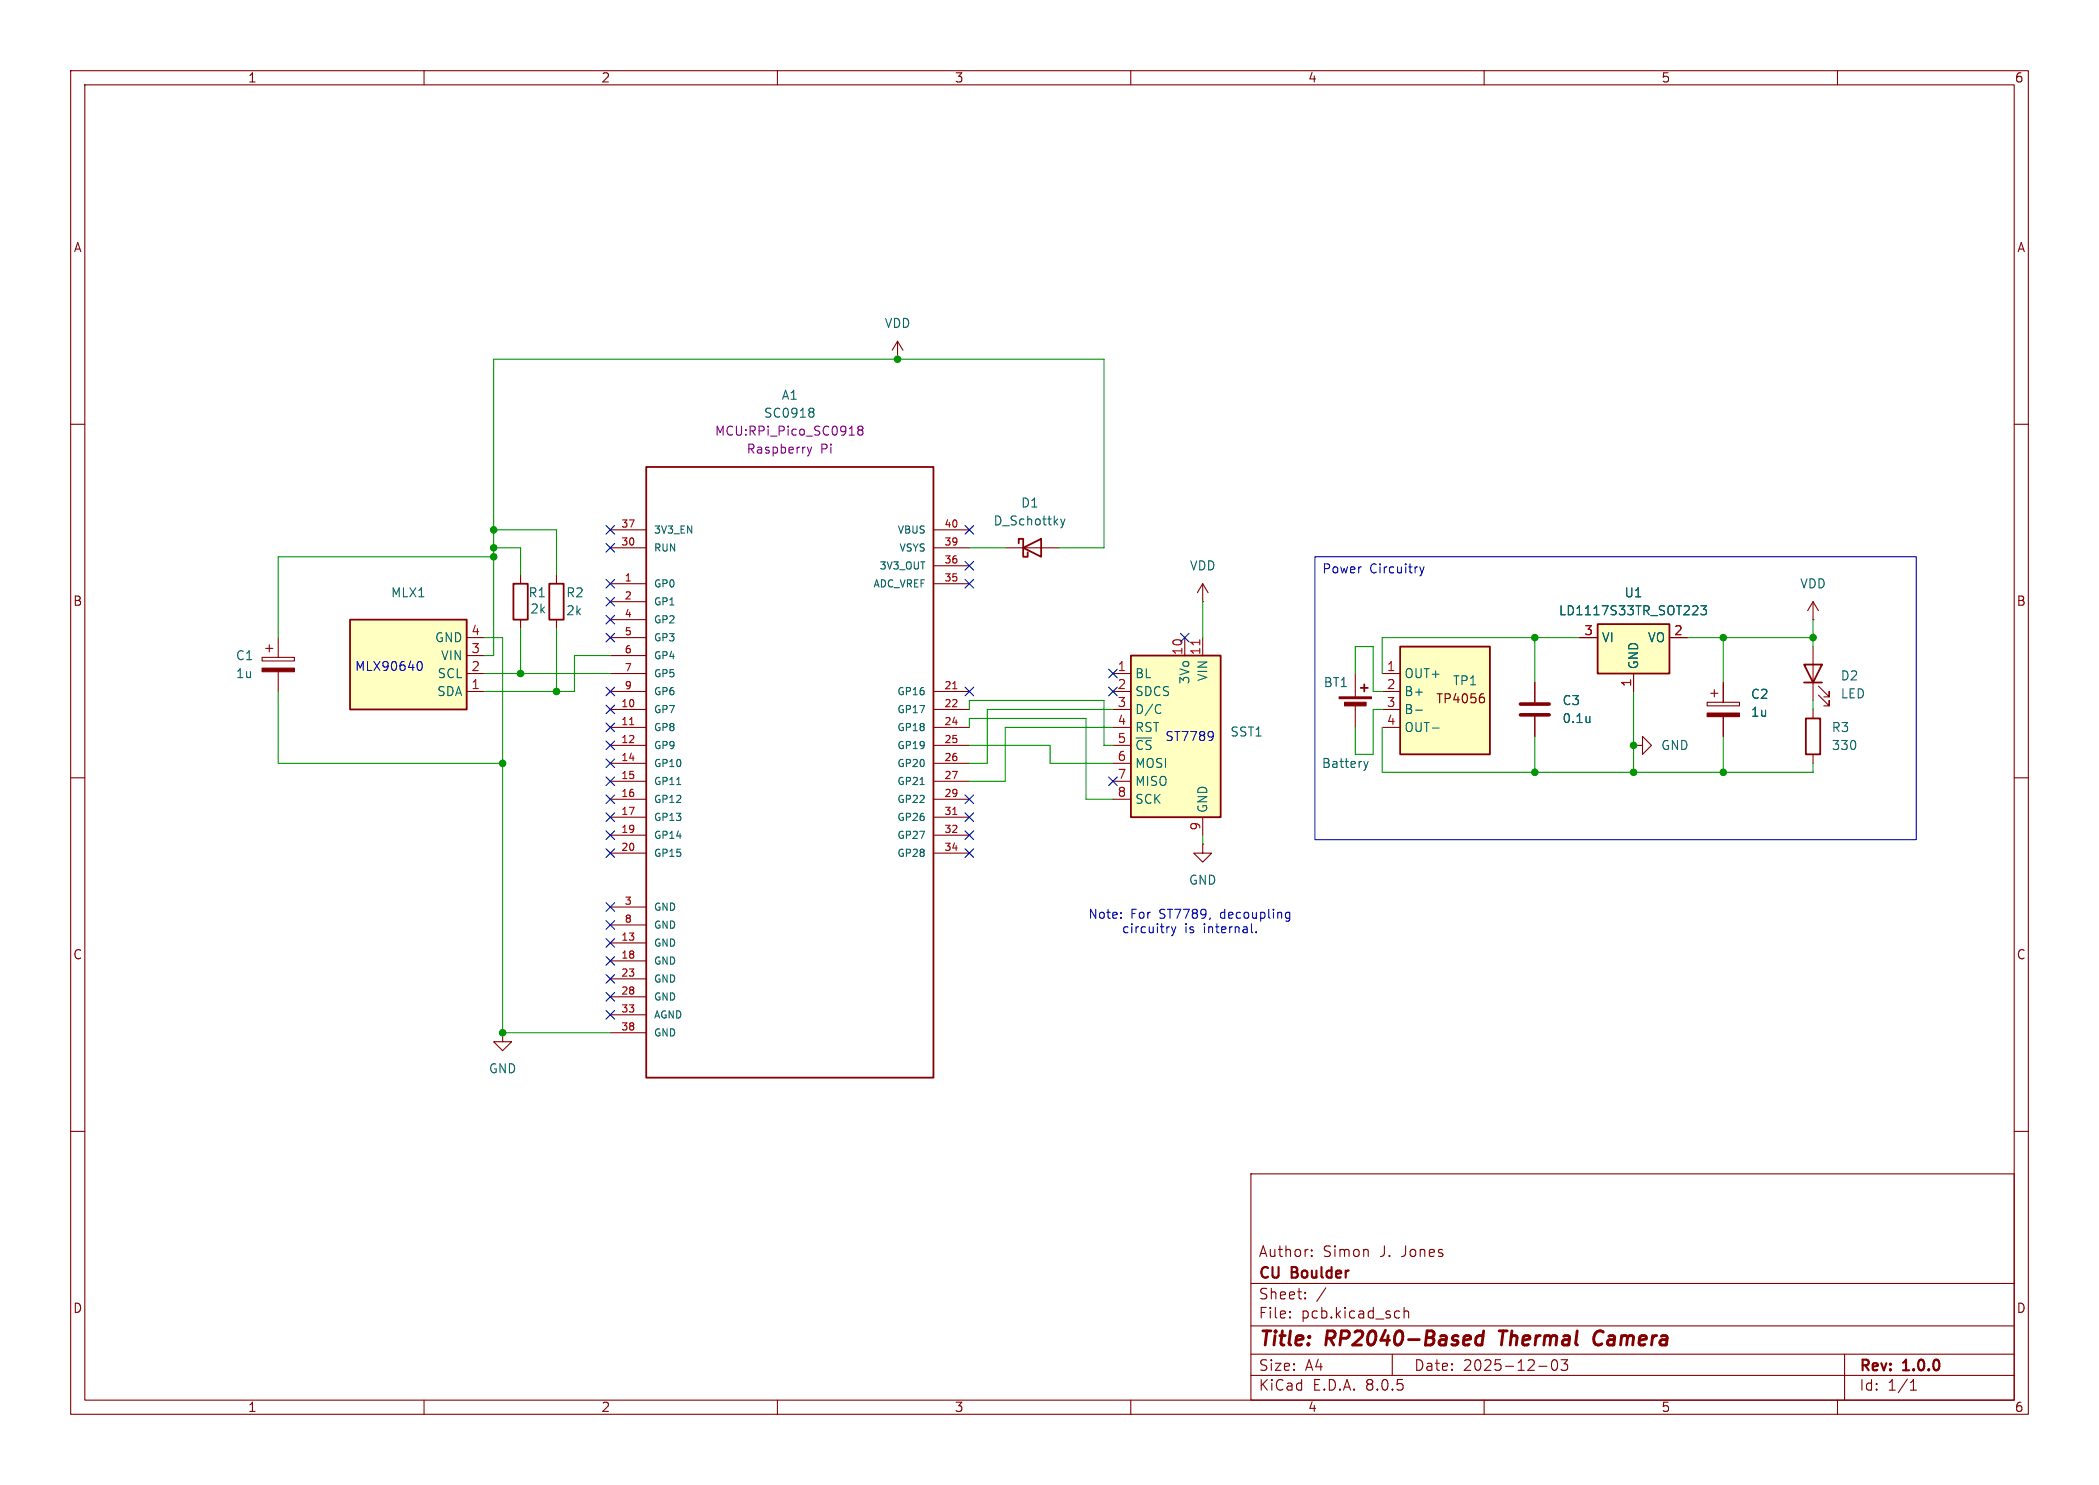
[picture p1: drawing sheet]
<svg xmlns="http://www.w3.org/2000/svg" width="297mm" height="210mm" viewBox="0 0 297 210" stroke-linecap="round" stroke-linejoin="round" font-family="sans-serif">
<g fill="none" stroke="#840000" stroke-width=".15">
<path d="M10 10h277v190h-277zM12 12h273v186h-273zM60 10v2M110 10v2M160 10v2M210 10v2M260 10v2M10 60h2M285 60h2M37.1 93h4.6v.5h-4.6zM37.6 91.7h1M38.1 91.2v1"/>
<path d="M39.4 90.2v2.8M39.4 95v2.8M170.2 85.1h.1M170.2 82.6l-.8 1.2M170.2 82.6v2.5M170.2 82.6l.7 1.2M191.8 95.3v3.3M191.8 99.6v3.3M217.2 96.5v2.8M10 110h2M217.2 101.3v2.8M285 110h2"/>
<path d="M10 160h2M285 160h2M177 166h108v32h-108zM185.6 177.6h.1l-.1 .1M185.6 177.6h-.1l.1 .1M185.6 176.8v.1M185.6 177.6v.1M185.6 176.8h.1l-.1 .1M185.6 176.8h-.1l.1 .1M60 198v2M110 198v2M160 198v2"/>
<path d="M177 194.5h108M177 191.5h108M177 187.5h108M177 181.5h108M182.5 186.3h.1l-.1 .1M182.5 186.3v.1M182.5 185.5v.1M182.5 185.5h.1l-.1 .1M184.7 183.6v.1M184.7 183.6h-.1l.1 .1M184.7 182.8v.1M184.7 182.8h-.1l.1 .1"/>
<path d="M187.6 182.1l-1.3 2M197 191.5v3M197.9 185.4l.1 .1M198 186.3l-.1 .1M198.7 184.9v1.5M198.7 185.5a.37 .37 0 0 1 .6 .1v.8M210 198v2M217.7 193.2h1.2M219.7 192.4a.36 .36 0 0 1 .3-.1 .36 .36 0 0 1 .3 .3 .77 .77 0 0 1-.4 1.2 .91 .91 0 0 1-.2-1.4zM220.9 192.3h.9l-.5 .6a.41 .41 0 0 1 .5 .3v.3l-.1 .2-.6 .1-.2-.1M260 198v2M261 191.5v6.5"/>
<path d="M270.3 196.6h.9M270.3 195.5l.4-.4v1.5"/>
</g>
<path d="M209.8 189a.66 .66 0 0 0-1 .3v.5l.1 .3 .2 .1 .6-.1M209.9 188.2l-.2 2M212.1 188.2h1.2M212.7 188.2l-.3 2M226.5 188.2a1.13 1.13 0 0 0-1 .7 1.13 1.13 0 0 0 .3 1.2l.3 .1 .5-.1" fill="none" stroke="#840000" stroke-width=".4"/>
<g fill="#840000" stroke="#840000" stroke-width=".15">
<path d="M37.1 94.5h4.6v.5h-4.6z"/>
<path d="M189.5 98.6h4.6v.2h-4.6z"/>
<path d="M190.2 99.3h3.1v.5h-3.1z"/>
</g>
<path d="M215.1 99.6h4.1M215.1 101.1h4.1" fill="none" stroke="#840000" stroke-width=".51"/>
<path d="M193 107.7l.3 .8M193.3 108.5l-.2 .4M193.6 107.7l-.3 .8M225 101.3v.9M225 102.1h-.1" fill="none" stroke="#006464" stroke-width=".15"/>
<path d="M192.5 97.3h1M193 96.8v1" fill="none" stroke="#840000" stroke-width=".25"/>
<path d="M198.1 91.4h12.7v15.3h-12.7z" fill="#ffffc2"/>
<path d="M198.1 91.4h12.7v15.3h-12.7z" fill="none" stroke="#840000" stroke-width=".25"/>
<path d="M209.9 98.1a.5 .5 0 0 0-.6 .6v.4l.1 .2 .4 .1 .2-.1 .1-.5-.2-.1-.3-.1-.3 .2" fill="none" stroke="#840000" stroke-width=".16"/>
<path d="M195.6 95.3h2.5M195.6 97.8h2.5M195.6 100.3h2.5M195.6 102.9h2.5" fill="none" stroke="#840000" stroke-width=".15"/>
<path d="M200.3 100.4h1M202.7 103h.9" fill="none" stroke="#006464" stroke-width=".15"/>
<path d="M160 92.7h12.7v22.9h-12.7z" fill="#ffffc2"/>
<path d="M144.1 76.8v-.6h.7v2.5h.6v-.6M144.8 77.5l2.5-1.3v2.5zM72.6 82.6h2.1v5h-2.1zM77.7 82.6h2.1v5h-2.1zM160 92.7h12.7v22.9h-12.7zM255.3 94h2.5l-1.3 2.5zM255.3 96.5h2.5" fill="none" stroke="#840000" stroke-width=".25"/>
<g fill="none" stroke="#840000" stroke-width=".15">
<path d="M142.2 77.5h7.7M73.7 81.3v1.3M73.7 87.6v1.3M78.7 81.3v1.3M78.7 87.6v1.3M157.5 95.3h2.5M157.5 97.8h2.5M167.6 90.2v2.5M170.2 90.2v2.5M256.5 91.4v7.7M257.3 98.3l1.5 1.5v-.7v.7h-.7M257.3 97l1.5 1.6v-.8v.8h-.7"/>
<path d="M157.5 100.3h2.5M157.5 102.9h2.5M157.5 105.4h2.5M157.5 108h2.5M157.5 110.5h2.5M157.5 113h2.5M170.2 115.6v2.5M231.1 105.4h1.3v-1.3l1.3 1.3-1.3 1.3v-1.3M231.1 105.4h.1"/>
</g>
<path d="M169.8 90.5v.7" fill="none" stroke="#a90000" stroke-width=".15"/>
<path d="M150.1 73.4l.3 .8M150.4 74.2l-.1 .3-.2 .2M150.7 73.4l-.3 .8M164 99.6l.3 .2M164.3 100.8l-.3 .1" fill="none" stroke="#006464" stroke-width=".15"/>
<path d="M226.1 88.3h10.1v7h-10.1z" fill="#ffffc2"/>
<path d="M91.4 66h40.7v86.4h-40.7zM226.1 88.3h10.1v7h-10.1zM255.5 101.6h2.1v5.1h-2.1z" fill="none" stroke="#840000" stroke-width=".25"/>
<g fill="none" stroke="#840000" stroke-width=".15">
<path d="M127 50.8h.1M127 48.3l-.8 1.2M127 48.3v2.5M127 48.3l.8 1.2M86.4 77.5h5M86.4 74.9h5M132.1 77.5h5.1M132.1 74.9h5.1M86.4 90.2h5M86.4 82.6h5M86.4 85.1h5M86.4 97.8h5"/>
<path d="M86.4 87.6h5M86.4 92.7h5M86.4 95.3h5M132.1 82.6h5.1M132.1 97.8h5.1M132.1 80h5.1M223.5 90.2h2.6M231.1 95.3v2.5M236.2 90.2h2.6M241.6 99.3h4.5v.5h-4.5zM242.1 98h1M242.6 97.5v1.1"/>
<path d="M243.8 96.5v2.8M256.5 87.6h.1M256.5 85.1v2.5M256.5 85.1l-.7 1.3M256.5 85.1l.8 1.3M86.4 100.3h5M86.4 102.9h5M86.4 105.4h5M86.4 108h5M86.4 110.5h5M86.4 113h5M86.4 115.6h5"/>
<path d="M86.4 118.1h5M132.1 100.3h5.1M132.1 102.9h5.1M132.1 105.4h5.1M132.1 108h5.1M132.1 110.5h5.1M132.1 113h5.1M132.1 115.6h5.1M132.1 118.1h5.1M170.2 119.4v1.3h1.2l-1.2 1.2-1.3-1.2h1.3M170.2 119.4h.1M243.8 101.3v2.8"/>
<path d="M256.5 100.3v1.3M256.5 106.7v1.3M86.4 133.4h5M86.4 135.9h5M86.4 120.7h5M86.4 138.4h5M86.4 128.3h5M86.4 130.8h5M132.1 120.7h5.1M71.1 146.1v1.2h1.3l-1.3 1.3-1.3-1.3h1.3M71.1 146.1h.1M86.4 141h5"/>
<path d="M86.4 143.5h5M86.4 146.1h5"/>
</g>
<path d="M114.9 57.7l.3 .3-.3 .3 .3 .2v.3l-.3 .2M240.7 85.7h.8l-.5 .5 .4 .1v.5l-.2 .1h-.4l-.1-.1M95.7 111h.6M130.2 111h.6" fill="none" stroke="#006464" stroke-width=".15"/>
<path d="M241.6 100.8h4.5v.5h-4.5z" fill="#840000" stroke="#840000" stroke-width=".15"/>
<path d="M134.8 97.4h.6M89.1 102.5h.6M134.8 115.2h.6" fill="none" stroke="#a90000" stroke-width=".15"/>
<path d="M114.2 63.2l.3 .9M114.5 64.1l-.1 .3-.2 .1M114.8 63.2l-.3 .9M120.2 61.5h.7M121.6 60.8l-.2 .3v.3l.2 .1h.4l.1-.2v-.2l-.2-.3M121.6 60.8l-.2-.2 .2-.3h.3l.2 .2-.2 .3M121.6 60.8h.3" fill="none" stroke="#840084" stroke-width=".15"/>
<path d="M49.5 87.6h16.5v12.7h-16.5z" fill="#ffffc2"/>
<path d="M49.5 87.6h16.5v12.7h-16.5z" fill="none" stroke="#840000" stroke-width=".25"/>
<path d="M66 97.8h2.6M66 95.3h2.6M66 92.7h2.6M66 90.2h2.6M217.2 96.5v2.8M223.5 90.2h2.6M231.1 95.3v2.5M236.2 90.2h2.6M243.8 96.5v2.8M217.2 101.3v2.8M243.8 101.3v2.8" fill="none" stroke="#840000" stroke-width=".15"/>
<g fill="none" stroke="#0000c2" stroke-width=".15">
<path d="M186.1 78.7h85v40h-85zM59.2 93.6l.1-.1a.69 .69 0 0 1 .3 1.2l-.2 .1h-.2M200.9 80.2l.3 .8M201.2 81l-.1 .3-.2 .1M201.5 80.2l-.3 .8M171.4 103.5l.2 .1a1.07 1.07 0 0 1-.1 1M171.7 104l-.3 .2M158.6 129.7v.2M158.6 129.1v.1M165.5 131.1h-.3M165.8 131.1l.3 .8M166.1 131.9l-.1 .3-.2 .1"/>
<path d="M166.4 131.1l-.3 .8M177.1 131.8l.2 .1M177.7 131.8v.1M182 129.8h.5M182 129.1h.5M182.5 129v1l-.2 .3-.4-.1"/>
</g>
<g fill="none" stroke="#009600" stroke-width=".15">
<path d="M69.8 77.5h3.9v3.8M69.8 74.9h8.9v6.4M69.8 78.7h-30.4v11.5M137.2 77.5h5M149.9 77.5h6.3v-26.7h-86.4v41.9h-1.2M39.4 97.8v10.2h31.7M68.6 90.2h2.5v55.9h15.3M68.6 95.3h17.8M73.7 88.9v6.4M78.7 88.9v8.9M86.4 92.7h-5.1v5.1h-12.7M170.2 85.1v5.1"/>
<path d="M191.8 95.3v-3.9h2.5v6.4h1.3M217.2 90.2v6.3M223.5 90.2h-27.9v5.1M231.1 97.8v11.4M238.8 90.2h17.7M243.8 90.2v6.3M256.5 87.6v3.8M256.5 99.1v1.2M137.2 102.9v-1.3h16.5v11.4h3.8M137.2 105.4h11.4v2.6h8.9M137.2 100.3v-1.2h19v6.3h1.3M157.5 100.3h-17.8v7.7h-2.5"/>
<path d="M157.5 102.9h-15.3v7.6h-5M170.2 118.1v1.3M195.6 102.9v6.3h60.9v-1.2M195.6 100.3h-1.3v6.4h-2.5v-3.8M217.2 104.1v5.1M243.8 104.1v5.1"/>
</g>
<g fill="none" stroke="#000084" stroke-width=".15">
<path d="M85.8 76.9l1.2 1.2M85.8 74.3l1.2 1.2M87 76.9l-1.2 1.2M87 74.3l-1.2 1.2M136.6 79.4l1.2 1.2M136.6 74.3l1.2 1.2M137.8 79.4l-1.2 1.2M137.8 74.3l-1.2 1.2M85.8 81.9l1.2 1.3M85.8 97.2l1.2 1.2M85.8 99.7l1.2 1.2M85.8 84.5l1.2 1.2"/>
<path d="M85.8 87l1.2 1.2M85.8 89.6l1.2 1.2M87 81.9l-1.2 1.3M87 97.2l-1.2 1.2M87 99.7l-1.2 1.2M87 84.5l-1.2 1.2M87 87l-1.2 1.2M87 89.6l-1.2 1.2M136.6 97.2l1.2 1.2M136.6 81.9l1.2 1.3M137.8 97.2l-1.2 1.2M137.8 81.9l-1.2 1.3"/>
<path d="M156.9 94.6l1.2 1.3M156.9 97.2l1.2 1.2M158.1 97.2l-1.2 1.2M158.1 94.6l-1.2 1.3M167 89.6l1.2 1.2M168.2 89.6l-1.2 1.2M85.8 115l1.2 1.2M85.8 112.4l1.2 1.2M85.8 102.3l1.2 1.2M85.8 107.3l1.2 1.3M85.8 104.8l1.2 1.2M85.8 117.5l1.2 1.2"/>
<path d="M85.8 109.9l1.2 1.2M87 115l-1.2 1.2M87 112.4l-1.2 1.2M87 102.3l-1.2 1.2M87 107.3l-1.2 1.3M87 104.8l-1.2 1.2M87 117.5l-1.2 1.2M87 109.9l-1.2 1.2M136.6 117.5l1.2 1.2M136.6 115l1.2 1.2M136.6 112.4l1.2 1.2M137.8 117.5l-1.2 1.2"/>
<path d="M137.8 115l-1.2 1.2M137.8 112.4l-1.2 1.2M156.9 109.9l1.2 1.2M158.1 109.9l-1.2 1.2M85.8 120l1.2 1.3M85.8 127.7l1.2 1.2M85.8 130.2l1.2 1.2M85.8 132.7l1.2 1.3M85.8 135.3l1.2 1.2M85.8 137.8l1.2 1.2M87 120l-1.2 1.3M87 127.7l-1.2 1.2"/>
<path d="M87 130.2l-1.2 1.2M87 132.7l-1.2 1.3M87 135.3l-1.2 1.2M87 137.8l-1.2 1.2M136.6 120l1.2 1.3M137.8 120l-1.2 1.3M85.8 140.4l1.2 1.2M85.8 142.9l1.2 1.2M87 140.4l-1.2 1.2M87 142.9l-1.2 1.2"/>
</g>
<path d="M240.7 85.7h.8l-.5 .5 .4 .1v.5l-.2 .1h-.4l-.1-.1M225 101.3v.9M225 102.1h-.1" fill="none" stroke="#006464" stroke-width=".15"/>
<g fill="#009600" stroke="#009600" stroke-width=".15">
<circle cx="127" cy="50.8" r=".46"/>
<circle cx="71.1" cy="108" r=".46"/>
<circle cx="71.1" cy="146.1" r=".46"/>
<circle cx="256.5" cy="90.2" r=".46"/>
<circle cx="243.8" cy="90.2" r=".46"/>
<circle cx="243.8" cy="109.2" r=".46"/>
<circle cx="217.2" cy="90.2" r=".46"/>
<circle cx="231.1" cy="109.2" r=".46"/>
<circle cx="231.1" cy="105.4" r=".46"/>
<circle cx="217.2" cy="109.2" r=".46"/>
<circle cx="73.7" cy="95.3" r=".46"/>
<circle cx="69.8" cy="74.9" r=".46"/>
<circle cx="69.8" cy="78.7" r=".46"/>
<circle cx="69.8" cy="77.5" r=".46"/>
<circle cx="78.7" cy="97.8" r=".46"/>
</g>
<g font-size="2.8" fill="#840000">
<text x="178" y="190.9">Title:</text>
<text x="187.7" y="190.9">RP2040-Based</text>
<text x="213" y="190.9">Thermal</text>
<text x="227.2" y="190.9">Camera</text>
</g>
<g font-size="2.1" fill="#840000">
<text x="178" y="178">Author:</text>
<text x="187.2" y="178">Simon</text>
<text x="195.3" y="178">J.</text>
<text x="198.5" y="178">Jones</text>
<text x="178" y="184">Sheet:</text>
<text x="178" y="181.2">CU</text>
<text x="182.8" y="181.2">Boulder</text>
<text x="178" y="186.7">File:</text>
<text x="184.1" y="186.7">pcb.kicad_sch</text>
<text x="178" y="196.9">KiCad</text>
<text x="178" y="194.1">Size:</text>
<text x="184.7" y="194.1">A4</text>
<text x="185.7" y="196.9">E.D.A.</text>
<text x="193.3" y="196.9">8.0.5</text>
<text x="200" y="194.1">Date:</text>
<text x="207" y="194.1">2025-12-03</text>
<text x="263" y="194.3">Rev:</text>
<text x="263" y="196.9">Id:</text>
<text x="267.1" y="196.9">1/1</text>
<text x="269.4" y="194.3">1.0.0</text>
</g>
<g font-size="1.8" fill="#840000">
<text x="35" y="11.9">1</text>
<text x="85" y="11.9">2</text>
<text x="135" y="11.9">3</text>
<text x="185" y="11.9">4</text>
<text x="235" y="11.9">5</text>
<text x="285" y="11.9">6</text>
<text x="10.3" y="35.9">A</text>
<text x="285.3" y="35.9">A</text>
<text x="10.3" y="85.9">B</text>
<text x="285.3" y="85.9">B</text>
<text x="202.6" y="99.7">TP4056</text>
<text x="10.3" y="135.9">C</text>
<text x="285.3" y="135.9">C</text>
<text x="10.3" y="185.9">D</text>
<text x="285.3" y="185.9">D</text>
<text x="35" y="199.9">1</text>
<text x="85" y="199.9">2</text>
<text x="135" y="199.9">3</text>
<text x="185" y="199.9">4</text>
<text x="235" y="199.9">5</text>
<text x="285" y="199.9">6</text>
</g>
<g font-size="1.8" fill="#006464">
<text x="125.1" y="46.6">VDD</text>
<text x="108" y="59.3">SC0918</text>
<text x="110.5" y="56.7">A1</text>
<text x="144.4" y="72">D1</text>
<text x="140.5" y="74.5">D_Schottky</text>
<text x="168.3" y="80.9">VDD</text>
<text x="254.6" y="83.4">VDD</text>
<text x="55.2" y="84.7">MLX1</text>
<text x="74.7" y="84.7">R1</text>
<text x="74.9" y="87">2k</text>
<text x="80" y="84.7">R2</text>
<text x="80" y="87.2">2k</text>
<text x="220.5" y="87.2">LD1117S33TR_SOT223</text>
<text x="229.8" y="84.7">U1</text>
<text x="33.3" y="93.6">C1</text>
<text x="61.5" y="91">GND</text>
<text x="62.3" y="93.6">VIN</text>
<text x="226.6" y="91">VI</text>
<text x="232" y="94.7" transform="rotate(-90 232 94.7)">GND</text>
<text x="233.1" y="91">VO</text>
<text x="33.3" y="96.1">1u</text>
<text x="61.8" y="98.7">SDA</text>
<text x="61.8" y="96.1">SCL</text>
<text x="160.5" y="96.1">BL</text>
<text x="160.5" y="98.7">SDCS</text>
<text x="160.5" y="101.2">D/C</text>
<text x="168.5" y="96.9" transform="rotate(-90 168.5 96.9)">3Vo</text>
<text x="171" y="96.4" transform="rotate(-90 171 96.4)">VIN</text>
<text x="187.2" y="97.4">BT1</text>
<text x="198.6" y="96.1">OUT+</text>
<text x="198.6" y="98.7">B+</text>
<text x="198.6" y="101.2">B-</text>
<text x="205.5" y="97.1">TP1</text>
<text x="221" y="99.9">C3</text>
<text x="247.7" y="99">C2</text>
<text x="247.7" y="101.6">1u</text>
<text x="260.4" y="96.4">D2</text>
<text x="260.4" y="99">LED</text>
<text x="160.5" y="103.7">RST</text>
<text x="174" y="104.4">SST1</text>
<text x="198.6" y="103.7">OUT-</text>
<text x="221" y="102.5">0.1u</text>
<text x="235" y="106.3">GND</text>
<text x="259.1" y="103.7">R3</text>
<text x="259.1" y="106.3">330</text>
<text x="160.5" y="108.8">MOSI</text>
<text x="160.5" y="111.4">MISO</text>
<text x="160.5" y="113.9">SCK</text>
<text x="187" y="108.8">Battery</text>
<text x="171" y="115.1" transform="rotate(-90 171 115.1)">GND</text>
<text x="168.1" y="125.3">GND</text>
<text x="69.1" y="152">GND</text>
</g>
<g font-size="1.8" fill="#840084">
<text x="101.1" y="61.8">MCU:RPi_Pico_SC0918</text>
<text x="105.6" y="64.4">Raspberry</text>
<text x="116.1" y="64.4">Pi</text>
</g>
<g font-size="1.8" fill="#0000c2">
<text x="187" y="81.4">Power</text>
<text x="193.8" y="81.4">Circuitry</text>
<text x="50.1" y="95.1">MLX90640</text>
<text x="160.5" y="106.3">~{CS}</text>
<text x="164.8" y="105">ST7789</text>
<text x="153.9" y="130.1">Note:</text>
<text x="160" y="130.1">For</text>
<text x="164.2" y="130.1">ST7789,</text>
<text x="173" y="130.1">decoupling</text>
<text x="158.7" y="132.2">circuitry</text>
<text x="167.6" y="132.2">is</text>
<text x="170.4" y="132.2">internal.</text>
</g>
<g font-size="1.8" fill="#a90000">
<text x="66.6" y="89.9">4</text>
<text x="224.1" y="89.9">3</text>
<text x="236.8" y="89.9">2</text>
<text x="66.6" y="95">2</text>
<text x="66.6" y="92.5">3</text>
<text x="158" y="95">1</text>
<text x="167.4" y="92.8" transform="rotate(-90 167.4 92.8)">10</text>
<text x="169.9" y="92.8" transform="rotate(-90 169.9 92.8)">11</text>
<text x="196.1" y="95">1</text>
<text x="66.6" y="97.5">1</text>
<text x="158" y="97.5">2</text>
<text x="158" y="100.1">3</text>
<text x="196.1" y="97.5">2</text>
<text x="196.1" y="100.1">3</text>
<text x="230.9" y="97.2" transform="rotate(-90 230.9 97.2)">1</text>
<text x="158" y="102.6">4</text>
<text x="158" y="105.2">5</text>
<text x="158" y="107.7">6</text>
<text x="196.1" y="102.6">4</text>
<text x="158" y="110.2">7</text>
<text x="158" y="112.8">8</text>
<text x="169.9" y="117.5" transform="rotate(-90 169.9 117.5)">9</text>
</g>
<g font-size="1.4" fill="#a90000">
<text x="87.8" y="77.2">30</text>
<text x="87.8" y="74.7">37</text>
<text x="133.5" y="77.2">39</text>
<text x="133.5" y="74.7">40</text>
<text x="88.3" y="82.3">1</text>
<text x="133.5" y="82.3">35</text>
<text x="133.5" y="79.8">36</text>
<text x="88.3" y="84.8">2</text>
<text x="88.3" y="87.4">4</text>
<text x="88.3" y="89.9">5</text>
<text x="88.3" y="92.5">6</text>
<text x="88.3" y="95">7</text>
<text x="87.8" y="100.1">10</text>
<text x="88.3" y="97.5">9</text>
<text x="133.5" y="97.5">21</text>
<text x="133.5" y="100.1">22</text>
<text x="87.8" y="102.6">11</text>
<text x="87.8" y="105.2">12</text>
<text x="87.8" y="107.7">14</text>
<text x="133.5" y="102.6">24</text>
<text x="133.5" y="105.2">25</text>
<text x="133.5" y="107.7">26</text>
<text x="87.8" y="110.2">15</text>
<text x="87.8" y="112.8">16</text>
<text x="133.5" y="110.2">27</text>
<text x="133.5" y="112.8">29</text>
<text x="87.8" y="115.3">17</text>
<text x="87.8" y="117.9">19</text>
<text x="133.5" y="115.3">31</text>
<text x="133.5" y="117.9">32</text>
<text x="87.8" y="120.4">20</text>
<text x="133.5" y="120.4">34</text>
<text x="88.3" y="128">3</text>
<text x="88.3" y="130.6">8</text>
<text x="87.8" y="133.1">13</text>
<text x="87.8" y="135.6">18</text>
<text x="87.8" y="138.2">23</text>
<text x="87.8" y="140.7">28</text>
<text x="87.8" y="143.3">33</text>
<text x="87.8" y="145.8">38</text>
</g>
<g font-size="1.4" fill="#006464">
<text x="92.5" y="75.7">3V3_EN</text>
<text x="126.9" y="75.7">VBUS</text>
<text x="92.5" y="83.3">GP0</text>
<text x="92.5" y="78.2">RUN</text>
<text x="123.5" y="83.3">ADC_VREF</text>
<text x="124.3" y="80.7">3V3_OUT</text>
<text x="127.1" y="78.2">VSYS</text>
<text x="92.5" y="85.8">GP1</text>
<text x="92.5" y="88.4">GP2</text>
<text x="92.5" y="90.9">GP3</text>
<text x="92.5" y="93.4">GP4</text>
<text x="92.5" y="96">GP5</text>
<text x="92.5" y="101.1">GP7</text>
<text x="92.5" y="98.5">GP6</text>
<text x="126.8" y="98.5">GP16</text>
<text x="126.8" y="101.1">GP17</text>
<text x="92.5" y="103.6">GP8</text>
<text x="92.5" y="106.1">GP9</text>
<text x="126.8" y="103.6">GP18</text>
<text x="126.8" y="106.1">GP19</text>
<text x="92.5" y="108.7">GP10</text>
<text x="92.5" y="111.2">GP11</text>
<text x="92.5" y="113.8">GP12</text>
<text x="126.8" y="108.7">GP20</text>
<text x="126.8" y="111.2">GP21</text>
<text x="126.8" y="113.8">GP22</text>
<text x="92.5" y="116.3">GP13</text>
<text x="92.5" y="118.8">GP14</text>
<text x="126.8" y="116.3">GP26</text>
<text x="126.8" y="118.8">GP27</text>
<text x="92.5" y="121.4">GP15</text>
<text x="126.8" y="121.4">GP28</text>
<text x="92.5" y="129">GND</text>
<text x="92.5" y="131.5">GND</text>
<text x="92.5" y="134.1">GND</text>
<text x="92.5" y="136.6">GND</text>
<text x="92.5" y="139.2">GND</text>
<text x="92.5" y="141.7">GND</text>
<text x="92.5" y="144.2">AGND</text>
<text x="92.5" y="146.8">GND</text>
</g>
</svg>
